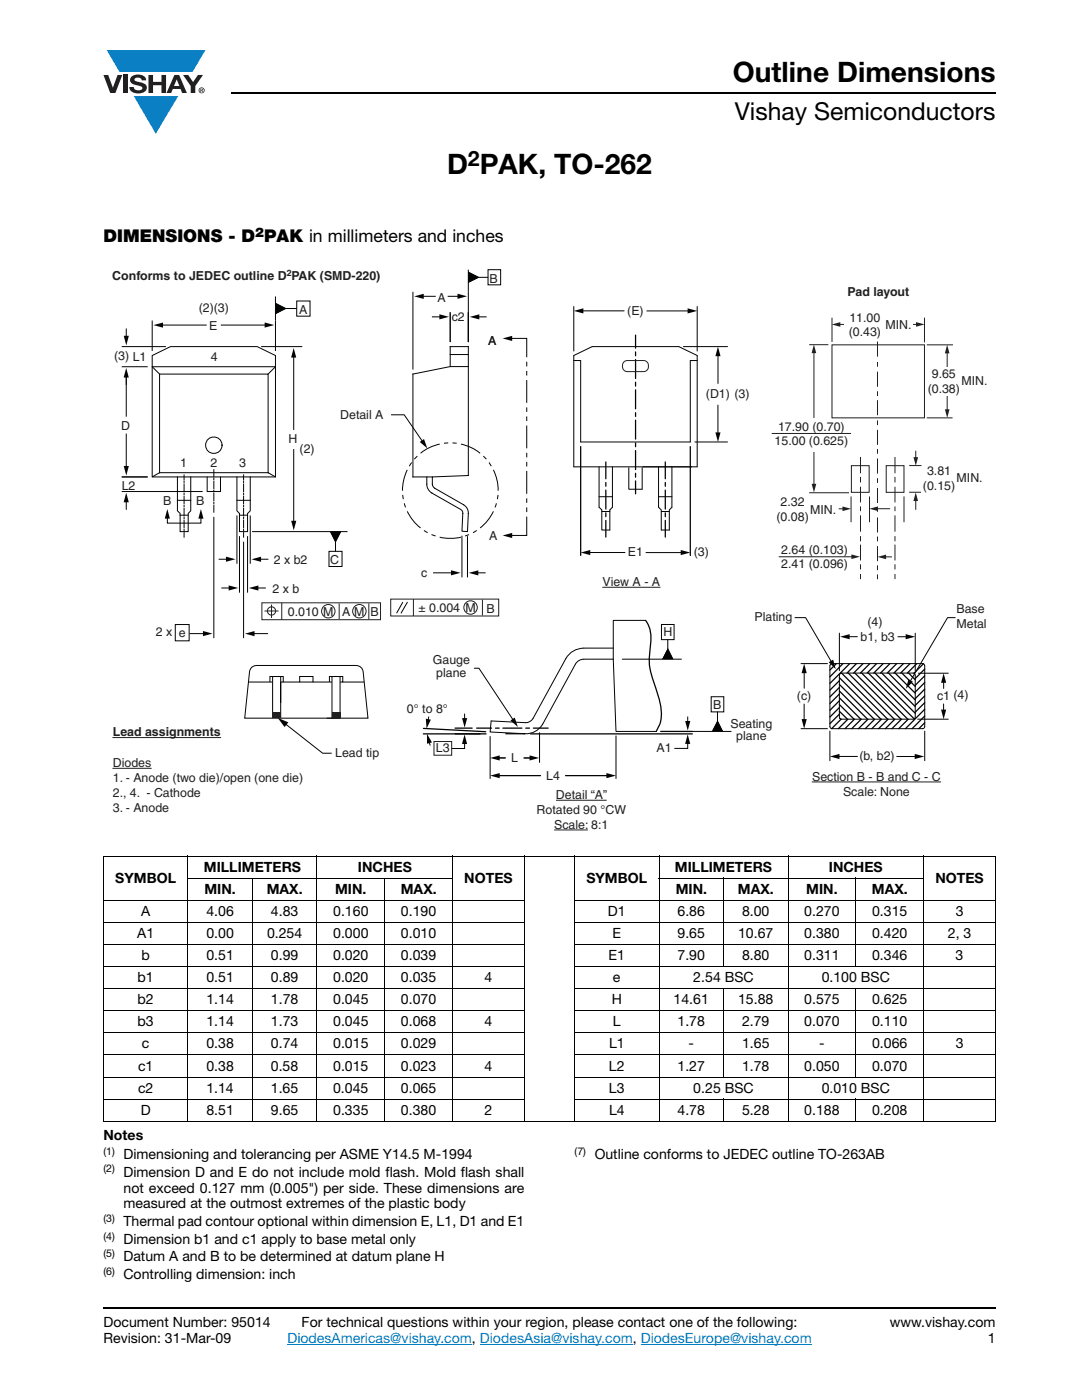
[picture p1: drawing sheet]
<svg xmlns="http://www.w3.org/2000/svg" width="216mm" height="279mm" viewBox="0 0 216 279" stroke-linecap="round" stroke-linejoin="round" font-family="sans-serif">
<g fill="#0a7fc3">
<path d="M21.3 10h19.7l-2.6 4.4h-1.1h-13.5z"/>
<path d="M26.7 19.2h8.9l-4.5 7.5z"/>
</g>
<g fill="#231f20">
<path d="M20.6 15h1l.9 2.5 1-2.5h.9l-1.4 3.6h-1z"/>
<path d="M24.6 15h.9v3.6h-.9z"/>
<path d="M26.3 15.3a2.1 2.1 0 0 1 2.8 .3l.1 .4h-.9a.79 .79 0 0 0-.7-.5 .79 .79 0 0 0-.8 .4l.3 .3 1 .2a1.08 1.08 0 0 1 1.2 1.1 1.08 1.08 0 0 1-1.1 1.1 1.73 1.73 0 0 1-2.4-1.2h.9a.96 .96 0 0 0 .8 .6 .96 .96 0 0 0 .9-.4 1.31 1.31 0 0 0-1.2-.6 1.03 1.03 0 0 1-1.1-.6 1.03 1.03 0 0 1 .2-1.1z"/>
<path d="M29.6 15h.9v1.3h1.7v-1.3h.9v3.6h-.9v-1.6h-1.7v1.6h-.9z"/>
<path d="M36.5 15h1.1l.9 1.4 1-1.4h1l-1.5 2.2v1.4h-.9v-1.4z"/>
<path d="M35.3 15.8l.5 1.4h-1.1zM34.8 15l-1.6 3.6h1l.3-.8h1.5l.3 .8h1l-1.6-3.6z"/>
<path d="M39.8 18a.46 .46 0 0 1 .9 0 .46 .46 0 0 1-.9 0zM39.6 18a.6 .6 0 0 0 1.2 0 .6 .6 0 0 0-1.2 0z"/>
<path d="M40.1 17.8h.2v.2h-.2zM40 17.7v.7h.1v-.3l.4 .3-.2-.3 .2-.2-.1-.2z"/>
</g>
<path d="M57.3 268.3h36.9M95.8 268.3h30.5M127.8 268.3h34.2" fill="none" stroke="#007ec4" stroke-width=".2"/>
<path d="M46.1 18.6h152.5M20.6 261h178" fill="none" stroke="#000" stroke-width=".36"/>
<g fill="none" stroke="#000" stroke-width=".2">
<path d="M20.6 170.9h178.1M20.6 179.7h84.1M20.6 170.9v52.8M37.4 175.3h53M37.5 170.8v53.1M50.4 175.2v48.7M63.2 170.8v53.1M76.8 175.2v48.7M90.3 170.8v53.1M104.6 170.8v53.1M114.6 179.7h84.1M114.7 170.8v53.1"/>
<path d="M131.4 175.3h53M131.5 170.8v53.1M144.4 175.2v17.8M157.2 170.8v53.1M170.8 175.2v17.8M184.3 170.8v53.1M198.6 170.9v52.8M20.6 184.1h84.1M20.6 188.5h84.1M20.6 192.9h84.1M20.6 197.3h84.1M114.6 184.1h84.1"/>
<path d="M114.6 188.5h84.1M114.6 192.9h84.1M114.6 197.3h84.1M144.4 197.2v17.8M170.8 197.2v17.8M20.6 201.7h84.1M20.6 206.1h84.1M20.6 210.5h84.1M20.6 214.9h84.1M20.6 219.4h84.1M114.6 201.7h84.1M114.6 206.1h84.1"/>
<path d="M114.6 210.5h84.1M114.6 214.9h84.1M114.6 219.4h84.1M144.4 219.3v4.6M170.8 219.3v4.6M20.6 223.8h178.1"/>
</g>
<path d="M22.4 53h174.5v112.9h-174.5z" fill="#fff"/>
<path d="M78 82.8h2.7l3.7 5.4" fill="none" stroke="#020303" stroke-width=".2"/>
<path d="M83.8 88.2l.8-.6 .7 1.9z" fill="#020303"/>
<path d="M82.4 58.2v15.6M89.3 59.1h2.3M93.4 58.2v10.1" fill="none" stroke="#020303" stroke-width=".2"/>
<path d="M91.3 58.6l1.9 .5-1.9 .5z" fill="#020303"/>
<path d="M84.2 59.1h2.7" fill="none" stroke="#020303" stroke-width=".2"/>
<path d="M82.6 59.1l2-.5v1.1z" fill="#020303"/>
<path d="M86.2 63.2h1.8M89.8 62.3v6M93.4 62.3v6" fill="none" stroke="#020303" stroke-width=".2"/>
<path d="M87.7 62.7l1.9 .5-1.9 .5z" fill="#020303"/>
<path d="M95.3 63.2h1.8" fill="none" stroke="#020303" stroke-width=".2"/>
<path d="M93.7 63.2l1.9-.5v1.1z" fill="#020303"/>
<path d="M101.9 67.5h3.2v3.8M105.1 72.2v.9M105.1 74v.9M105.1 75.8v4.6M105.1 81.3v.9M105.1 83.1v.9M105.1 84.9v4.6M105.1 90.4v.9M105.1 92.2v.9M105.1 94v4.5M105.1 99.5v.9M105.1 101.3v.9" fill="none" stroke="#020303" stroke-width=".2"/>
<path d="M100.3 67.5l1.9-.5v1.1z" fill="#020303"/>
<path d="M105.1 103.1v3.8h-3.2" fill="none" stroke="#020303" stroke-width=".2"/>
<path d="M100.3 106.9l1.9-.5v1z" fill="#020303"/>
<path d="M92.2 106.9v8.3M93.3 107v8.2M95.1 114.3h1.8" fill="none" stroke="#020303" stroke-width=".2"/>
<path d="M93.5 114.3l1.9-.5v1z" fill="#020303"/>
<path d="M86.4 114.3h3.9" fill="none" stroke="#020303" stroke-width=".2"/>
<path d="M90 113.8l1.9 .5-1.9 .5z" fill="#020303"/>
<path d="M93.4 53.8v4.4M95.4 55.3h2M97.4 53.8h2.5v3h-2.5zM80.4 120.2l-1.3 2.2M81.3 120.1l-1.3 2.3" fill="none" stroke="#020303" stroke-width=".2"/>
<path d="M93.4 54.2l2.3 1.1-2.3 1.2z" fill="#020303"/>
<g fill="none" stroke="#020303" stroke-width=".2">
<path d="M89.8 73.2v-4h3.6v25.7l-7.1 .3v1.4v.3l.4 .5 5.8 3.3a1.9 1.9 0 0 1 .9 1.8l-.1 3.6-1.1-.1 .1-3.6-.1-.5-6-3.5a2.1 2.1 0 0 1-1-1.8v-1.4M89.8 70.8h3.6M93.4 73.2h-3.6l-7.4 1.5v20.5h3.9M80.4 98.8l.1 .8M81.3 93.8l-.8 2.3-.2 1.8M82.1 92.3l-.4 .7M83.3 91l-.6 .6M87.7 88.6l-2.3 .8-1.5 1.1M89.4 88.4l-.8 .1M90.3 88.4l.8 .1M92 88.6l2.3 .8 1.5 1.1M96.5 91l.5 .6"/>
<path d="M97.6 92.3l.4 .7M98.5 93.8l.7 2.3 .2 1.8M99.4 98.8l-.2 .8M80.7 100.4l.2 .9M81.3 102.1l1.3 2 1.3 1.3M84.6 105.9l.7 .4M86.1 106.7l.8 .3M87.7 107.2l2.5 .2 1.8-.2M93.6 106.7l-.8 .3M95.1 105.9l-.7 .4M98.5 102.1l-1.4 2-1.3 1.3M99.1 100.4l-.3 .9"/>
<path d="M56.8 144.4l7.6 5.9h1.8"/>
</g>
<g fill="none" stroke="#231f20" stroke-width=".2">
<path d="M78 119.6h21.5v3.3h-21.5zM82.5 119.6v3.3M96.3 119.7v3.1"/>
<circle cx="93.9" cy="121.2" r="1.34"/>
</g>
<path d="M55.4 143.3l2.1 .9-.7 .9z" fill="#020303"/>
<g fill="none" stroke="#020303" stroke-width=".2">
<path d="M49.6 136.1h4.8M50.2 133.2l1-.4h19.9a1.4 1.4 0 0 1 1.4 1.3l.9 9.2h-24.6l1-9.2zM54.4 135v8.3M56 135v1.1h.5v-1.1h-2.6v1.1M56.5 136.1h3.3M59.8 135h2.7v1.1h-2.7zM62.5 136.1h3.7M65.7 136.1v-1.1h2.7v1.1h-.5M66.2 135v8.3M67.9 136.1v7.2h-2.7M67.9 135v1.1M68.4 136.1h4.3"/>
<path d="M54.4 142.2h1.6M56 140.2v-4.1v7.2M66.2 142.2h1.7"/>
</g>
<g fill="#231f20">
<path d="M54.4 142.2h1.6v1.1h-1.6z"/>
<path d="M66.2 142.2h1.7v1.1h-1.7z"/>
</g>
<g fill="none" stroke="#020303" stroke-width=".2">
<path d="M114.5 72h1.4v16.2h21.8v-16.2h1.4M114.5 70.9l3.7-1.7h17.2l3.7 1.7v22.3h-24.6zM114.5 61.2v8.9M129.1 62.1h9.1M136.4 69.2h8.8M139.1 61.2v8.9M119.5 99.1h2.7M119.5 93.2v8l.6 .6v4h1.6v-4l.5-.6v-8M125.5 93.3v4.3h2.6v-4.3M131.4 93.2v8l.5 .6v4h1.7v-4l.5-.6v-8M131.4 99.1h2.7M138.7 88.2h6.5"/>
<path d="M120.1 102.1h1.6M131.9 102.1h1.7"/>
</g>
<g fill="none" stroke="#020303" stroke-width=".25">
<path d="M126.8 66.9v2.6M126.8 70.2v.8M126.8 71.8v3.7M126.8 76.3v.8M126.8 77.8v3.8M115.9 89.1v21.8M120.9 92.2v3.3M120.9 96.3v.7M120.9 97.8v3.8M126.8 82.4v.7M126.8 83.9v3.7M126.8 88.4v.8"/>
<path d="M126.8 89.9v3.8M126.8 94.5v.7M126.8 96v2.6M132.8 92.2v3.3M132.8 96.3v.7M132.8 97.8v3.8M137.7 89.1v21.8M120.9 102.3v.8M120.9 103.9v3.3M132.8 102.3v.8M132.8 103.9v3.3"/>
</g>
<path d="M120.3 117.2h11.4z" fill="none" stroke="#231f20" stroke-width=".2"/>
<path d="M137.2 61.5l1.9 .5-1.9 .6z" fill="#020303"/>
<path d="M115.4 62h9.1" fill="none" stroke="#020303" stroke-width=".2"/>
<path d="M114.5 62l1.9-.5v1.1z" fill="#020303"/>
<path d="M143.3 70v6.5" fill="none" stroke="#020303" stroke-width=".2"/>
<path d="M143.3 69.2l.5 1.9h-1.1z" fill="#020303"/>
<path d="M143.3 80.8v6.5" fill="none" stroke="#020303" stroke-width=".2"/>
<path d="M142.7 86.3h1.1l-.5 1.9z" fill="#020303"/>
<path d="M116.7 110.3h8" fill="none" stroke="#020303" stroke-width=".2"/>
<path d="M115.9 110.3l1.9-.5v1z" fill="#020303"/>
<path d="M128.9 110.3h8" fill="none" stroke="#020303" stroke-width=".2"/>
<path d="M135.8 109.8l1.9 .5-1.9 .5z" fill="#020303"/>
<path d="M94.6 133.4h1l6.9 10.4M122.4 129.3h-5.9a4.1 4.1 0 0 0-3.6 2.1l-6.6 12a1.76 1.76 0 0 1-1.5 .8l-6.8-.3-.2 2.2 6.9 .3a3.8 3.8 0 0 0 3.6-1.9l6.5-12a1.94 1.94 0 0 1 1.7-.9h5.9M122.4 131.6l.5 14.4h8M124.2 131.6h11.8M128.8 123.8h-6.4v7.8M97.8 147v8.4M107.7 146.2v6M122.9 146.9v8.5M138.2 146h7.7" fill="none" stroke="#020303" stroke-width=".2"/>
<path d="M128.8 123.8a7.2 7.2 0 0 1 .9 5.6 13.6 13.6 0 0 0 1.1 7.9l.4 1a10.2 10.2 0 0 1 .5 6.2l-.8 1.5M84.5 146.5h12.5M84.5 145.4l12.4 .6M90.8 145.3h3.4M95.1 145.3h3M98.9 145.3h.7M100.4 145.3h3.7M100.9 146.4h3.8M104.9 145.3h.8M105.9 146.5h32.3M106.4 145.3h3M131.8 146h6.4" fill="none" stroke="#020303" stroke-width=".25"/>
<path d="M101.9 143.8l.8-.6 .6 1.9z" fill="#020303"/>
<path d="M141.9 139h2.5v3.1h-2.5zM143.2 142v2" fill="none" stroke="#020303" stroke-width=".2"/>
<path d="M143.2 143.8l1.1 2.2h-2.3z" fill="#020303"/>
<path d="M132 124.6h2.5v3.1h-2.5zM133.2 127.6v2" fill="none" stroke="#020303" stroke-width=".2"/>
<path d="M133.3 129.3l1.1 2.3h-2.3z" fill="#020303"/>
<path d="M137.2 148.1v1.3h-2.6" fill="none" stroke="#020303" stroke-width=".2"/>
<path d="M137.2 146.6l.5 1.9h-1z" fill="#020303"/>
<path d="M137.2 143v1.2" fill="none" stroke="#020303" stroke-width=".2"/>
<path d="M136.7 143.9h1l-.5 1.9z" fill="#020303"/>
<path d="M110.9 159.7h10.2zM110.6 165.6h6.7z" fill="none" stroke="#231f20" stroke-width=".2"/>
<path d="M104.5 151.3h1.4z" fill="#020303"/>
<path d="M104.5 151.3h1.4" fill="none" stroke="#020303" stroke-width=".2"/>
<path d="M105.7 150.8l1.9 .5-1.9 .5z" fill="#020303"/>
<path d="M85.6 148l.2 .7" fill="none" stroke="#020303" stroke-width=".2"/>
<path d="M85.2 146.5l1 1.7-1 .2z" fill="#020303"/>
<path d="M85.5 143.1l-.1 .8" fill="none" stroke="#020303" stroke-width=".2"/>
<path d="M85 143.4l1 .2-.9 1.8z" fill="#020303"/>
<path d="M92.7 148.1v1.3h-2.7" fill="none" stroke="#020303" stroke-width=".2"/>
<path d="M92.7 146.6l.5 1.9h-1z" fill="#020303"/>
<path d="M92.7 142.4v1.3" fill="none" stroke="#020303" stroke-width=".2"/>
<path d="M92.2 143.3h1l-.5 1.9z" fill="#020303"/>
<path d="M86.6 148h3.5v2.7h-3.5z" fill="none" stroke="#231f20" stroke-width=".2"/>
<path d="M99.5 151.3h1.4z" fill="#020303"/>
<path d="M99.5 151.3h1.4" fill="none" stroke="#020303" stroke-width=".2"/>
<path d="M97.8 151.3l1.9-.5v1z" fill="#020303"/>
<path d="M112.8 154.8h8.4" fill="none" stroke="#020303" stroke-width=".2"/>
<path d="M121 154.3l1.9 .5-1.9 .5z" fill="#020303"/>
<path d="M99.6 154.8h8.3" fill="none" stroke="#020303" stroke-width=".2"/>
<path d="M97.8 154.8l1.9-.5v1z" fill="#020303"/>
<path d="M158.6 123.3h2.2l5.2 8.9M159.8 132.4h5.3M165.8 132.5h18.5l.2 .4v12.3l-.4 .2h-18.3l-.2-.4v-12.1zM167.5 126.4v7.4M167.7 134.4h14.7l.2 .4v8.5l-.4 .2h-14.5l-.2-.4v-8.3zM182.6 126.4v7.4M183.3 134.4h5.9M159.8 145.4h5.3M165.6 145.9v5.9M183.1 143.5h6.1M184.5 145.9v5.9" fill="none" stroke="#020303" stroke-width=".2"/>
<g fill="none" stroke="#020303" stroke-width=".25">
<path d="M166.9 132.4l-1.3 1.3M167.5 139.9l-1.9 1.9M167.5 138.5l-1.9 1.9M167.5 137.2l-1.9 1.9M167.5 135.8l-1.9 1.9M167.5 137.9l5.6 5.6M167.5 136.6l6.9 6.9M167.5 135.2l8.3 8.3M167.5 139.3l4.3 4.2M167.9 134.3l9.2 9.2M168.2 132.4l-2.6 2.7M169.3 134.3l9.1 9.2"/>
<path d="M169.6 132.4l-4 4M170.6 134.3l9.2 9.2M170.9 132.4l-1.9 1.9M171.9 134.3l9.2 9.2M172.2 132.4l-1.9 1.9M173.3 134.3l9.1 9.2M173.6 132.4l-1.9 1.9M174.6 134.3l8 8.1M174.9 132.4l-1.9 1.9M175.9 134.3l6.7 6.7M176.2 132.4l-1.9 1.9M177.3 134.3l5.3 5.4"/>
<path d="M177.6 132.4l-1.9 1.9M178.6 134.3l4 4M178.9 132.4l-1.9 1.9M180 134.3l2.6 2.7M180.3 132.4l-1.9 1.9M181.3 134.3l1.3 1.4M181.6 132.4l-1.9 1.9M182.9 132.4l-1.9 1.9M184.3 132.5l-1.9 1.9M184.5 138.9l-1.9 1.9M184.5 137.5l-1.9 1.9M184.5 136.2l-1.9 1.9"/>
<path d="M184.5 134.9l-1.9 1.9M184.5 133.5l-1.9 1.9M167.5 142.5l-1.9 1.9M167.5 141.2l-1.9 1.9M167.5 142l1.6 1.5M167.5 140.6l2.9 2.9M167.6 143.4h.1M167.8 143.5l-1.9 1.9M169.2 143.5l-1.9 1.9M170.5 143.5l-1.9 1.9M171.8 143.5l-1.8 1.9M173.2 143.5l-1.9 1.9"/>
<path d="M174.5 143.5l-1.9 1.9M175.9 143.5l-1.9 1.9M177.2 143.5l-1.9 1.9M178.6 143.5l-1.9 1.9M179.9 143.5l-1.9 1.9M181.2 143.5l-1.9 1.9M184.5 140.2l-1.9 1.9M184.5 142.9l-2.5 2.5M184.5 141.6l-3.8 3.8M184.5 144.2l-1.2 1.2"/>
</g>
<path d="M165.4 132.2l.8-.6 .6 2z" fill="#020303"/>
<path d="M190.6 123.3h-1.5l-7.6 12.8" fill="none" stroke="#020303" stroke-width=".2"/>
<path d="M181.3 135.5l.9 .6-1.4 1.4z" fill="#020303"/>
<path d="M162 156.1h25.7z" fill="none" stroke="#231f20" stroke-width=".2"/>
<path d="M178.9 151h4.7" fill="none" stroke="#020303" stroke-width=".2"/>
<path d="M182.5 150.5l1.9 .5-1.9 .5z" fill="#020303"/>
<path d="M166.4 151h4.7" fill="none" stroke="#020303" stroke-width=".2"/>
<path d="M165.6 151l1.9-.5v1z" fill="#020303"/>
<path d="M168.4 127.1h2.7" fill="none" stroke="#020303" stroke-width=".2"/>
<path d="M167.6 127.1l1.9-.5v1z" fill="#020303"/>
<path d="M179.2 127.1h2.6" fill="none" stroke="#020303" stroke-width=".2"/>
<path d="M180.7 126.6l1.9 .5-1.9 .5z" fill="#020303"/>
<path d="M160.5 133.2v4.2" fill="none" stroke="#020303" stroke-width=".2"/>
<path d="M160.5 132.4l.5 1.9h-1z" fill="#020303"/>
<path d="M160.5 140.5v4.1" fill="none" stroke="#020303" stroke-width=".2"/>
<path d="M159.9 143.5h1.1l-.5 1.9z" fill="#020303"/>
<path d="M188.3 135.1v2.3" fill="none" stroke="#020303" stroke-width=".2"/>
<path d="M188.3 134.4l.5 1.9h-1z" fill="#020303"/>
<path d="M188.3 140.5v2.2" fill="none" stroke="#020303" stroke-width=".2"/>
<path d="M187.8 141.6h1l-.5 1.9z" fill="#020303"/>
<path d="M33.4 103.2v1.2h6.7v-1.2" fill="none" stroke="#020303" stroke-width=".2"/>
<g fill="#020303">
<path d="M40.1 101.6l.5 1.9h-1z"/>
<path d="M33.4 101.6l.5 1.9h-1z"/>
</g>
<path d="M30.4 64v6M32.2 64.9h9M55 64v6" fill="none" stroke="#020303" stroke-width=".2"/>
<path d="M30.6 64.9l1.9-.5v1z" fill="#020303"/>
<path d="M44.1 64.9h9.1" fill="none" stroke="#020303" stroke-width=".2"/>
<path d="M52.8 64.4l1.9 .5-1.9 .5z" fill="#020303"/>
<path d="M24.3 73.2h5.2M24.3 95.2h5.2M25.2 86.5v6.8" fill="none" stroke="#020303" stroke-width=".2"/>
<path d="M24.7 93h1l-.5 1.9z" fill="#020303"/>
<path d="M25.2 75v8.2" fill="none" stroke="#020303" stroke-width=".2"/>
<path d="M25.2 73.4l.5 1.9h-1z" fill="#020303"/>
<path d="M24.3 95.2h5.2M24.3 98.1h16.1M25.2 99.9v1.8" fill="none" stroke="#020303" stroke-width=".2"/>
<path d="M25.2 98.3l.5 1.9h-1z" fill="#020303"/>
<path d="M24.3 69.2h8.8M25.2 65.6v1.8M25.2 75v1.8" fill="none" stroke="#020303" stroke-width=".2"/>
<path d="M24.7 67h1l-.5 1.9z" fill="#020303"/>
<path d="M42.7 103.2v24.2M48.6 108.1v19.3M37.8 126.5h3" fill="none" stroke="#020303" stroke-width=".2"/>
<path d="M40.5 125.9l1.9 .5-1.9 .6z" fill="#020303"/>
<path d="M50.4 126.5h3.1" fill="none" stroke="#020303" stroke-width=".2"/>
<path d="M48.9 126.5l1.9-.6v1.1z" fill="#020303"/>
<path d="M44.2 117.3h1.8M47.8 107v11.3M49.4 107v11.3" fill="none" stroke="#020303" stroke-width=".2"/>
<path d="M45.6 116.8l1.9 .5-1.9 .6z" fill="#020303"/>
<path d="M51.2 117.3h1.8" fill="none" stroke="#020303" stroke-width=".2"/>
<path d="M49.6 117.4l2-.6v1.1z" fill="#020303"/>
<path d="M43.6 111.6h1.8M47.3 102.9v9.6M49.9 102.9v9.6" fill="none" stroke="#020303" stroke-width=".2"/>
<path d="M45.1 111.1l1.9 .5-1.9 .5z" fill="#020303"/>
<path d="M51.7 111.6h1.9" fill="none" stroke="#020303" stroke-width=".2"/>
<path d="M50.2 111.6l1.9-.5v1z" fill="#020303"/>
<path d="M52.1 69.2h8.2M58.6 89.6v14.7M50.3 106.1h19" fill="none" stroke="#020303" stroke-width=".2"/>
<path d="M58.1 103.9h1l-.5 1.9z" fill="#020303"/>
<path d="M58.6 71v14.8" fill="none" stroke="#020303" stroke-width=".2"/>
<path d="M58.6 69.4l.5 2h-1z" fill="#020303"/>
<path d="M66.9 108.1v2" fill="none" stroke="#020303" stroke-width=".2"/>
<path d="M65.8 106.1h2.3l-1.2 2.2z" fill="#020303"/>
<path d="M59.2 60.1h2.7v3h-2.7z" fill="none" stroke="#020303" stroke-width=".2"/>
<path d="M55 60.4l2.2 1.2-2.2 1.1z" fill="#020303"/>
<g fill="none" stroke="#020303" stroke-width=".2">
<path d="M55 59.2v4.8M30.4 71l3.6-1.8h17.3l3.7 1.8v24.2h-24.6zM30.4 73.2h24.6M30.4 73.2l1.4 1.5M54.9 73.2l-1.4 1.5M56.9 61.6h2.3M31.8 94.3l-1.3 .8M31.8 94.3v-19.6h21.7v19.6M31.8 94.3h21.7M35.4 95.2v6.7l.5 .6v3.6h1.7v-3.6l.5-.6v-6.7M35.4 99.8h2.7M36.7 94.8v.9"/>
<path d="M36.7 96v.3M36.7 96.6v1.5M36.7 98.4v.3M36.7 99v1.5M41.3 95.2v2.9h2.7v-2.9M42.7 93.7v1.4M42.7 95.4v.3M42.7 96v1.5M42.7 97.8v.4M42.7 98.4v1.6M47.3 99.8h2.6M47.3 95.2v6.7l.5 .6v3.6h1.6v-3.6l.5-.6v-6.7"/>
<path d="M48.6 94.8v.9M48.6 96v.3M48.6 96.6v1.5M48.6 98.4v.3M48.6 99v1.5M53.5 94.3l1.4 .8M35.9 102.8h1.7M36.7 100.8v.3M36.7 101.4v1.6M36.7 103.2v.4M36.7 103.9v1.5M36.7 105.7v.3"/>
<path d="M36.7 106.3v.9M42.7 100.3v.3M42.7 100.9v1.3M47.8 102.8h1.6M48.6 100.8v.3M48.6 101.4v1.6M48.6 103.2v.4M48.6 103.9v1.5M48.6 105.7v.3M48.6 106.3v.9M65.6 110h2.6v3.1h-2.6zM35 124.6h2.7v3.3h-2.7z"/>
<circle cx="42.7" cy="88.9" r="1.65"/>
</g>
<g fill="none" stroke="#231f20" stroke-width=".2">
<path d="M52.3 120.3h23.6v3.4h-23.6zM52.8 121.9h2.8M54.2 120.7v2.6M56.2 120.3v3.4M67.7 120.4v3.2M73.6 120.4v3.2"/>
<circle cx="54.2" cy="121.9" r=".82"/>
<circle cx="65.5" cy="122" r="1.34"/>
<circle cx="71.7" cy="122" r="1.34"/>
</g>
<path d="M167.4 64.7h15.7" fill="none" stroke="#221e1f" stroke-width=".2"/>
<g fill="#221e1f">
<path d="M166 64.8l1.7-.5v.9z"/>
<path d="M182.8 64.3l1.7 .4-1.7 .5z"/>
</g>
<path d="M168.5 62.5h13.6v5.4h-13.6z" fill="#fff"/>
<path d="M161.5 68.8h3.8M162.4 70.2v26.7M166 68.8h18.5v14.6h-18.5zM161.5 98.3h7.9M169.9 92.9h3.5v5.4h-3.5zM176.8 92.9h3.6v5.4h-3.6z" fill="none" stroke="#221e1f" stroke-width=".2"/>
<g fill="#221e1f">
<path d="M162 96.6h.9l-.5 1.7z"/>
<path d="M162.4 68.8l.5 1.7h-1z"/>
</g>
<path d="M189 70.2v11.8" fill="none" stroke="#221e1f" stroke-width=".2"/>
<g fill="#221e1f">
<path d="M188.5 81.7h1l-.5 1.7z"/>
<path d="M189 68.8l.5 1.7h-1z"/>
</g>
<path d="M184.5 63.4v4.9M182.7 99.7v2" fill="none" stroke="#221e1f" stroke-width=".2"/>
<path d="M182.7 98.3l.5 1.7h-.9z" fill="#221e1f"/>
<path d="M166 63.4v4.8M184.9 68.8h5.3M182.7 90v1.5M184.9 83.4h5.2" fill="none" stroke="#221e1f" stroke-width=".2"/>
<path d="M182.3 91.2h.9l-.5 1.8z" fill="#221e1f"/>
<path d="M167.4 101.5h1" fill="none" stroke="#221e1f" stroke-width=".2"/>
<path d="M168.1 101.1l1.7 .4-1.7 .5z" fill="#221e1f"/>
<path d="M181.4 98.2h2.4M181.4 92.9h2.5M174.9 101.5h2.7" fill="none" stroke="#221e1f" stroke-width=".2"/>
<path d="M173.5 101.5l1.7-.4v.9z" fill="#221e1f"/>
<g fill="none" stroke="#221e1f" stroke-width=".2">
<path d="M175.1 68.2v3M175.1 72.2v1M175.1 74.2v3M175.1 78.1v.9M175.1 79.9v3M169.8 99.1v5.1M171.7 91.2v3.3M171.7 95.2v1.1M171.7 97.1v3.2M173.5 99.1v5.1M175.1 83.9v.9M175.1 85.8v3"/>
<path d="M175.1 89.6v1M175.1 91.5v3M175.1 95.4v1M175.1 97.4v3M178.6 91.2v3.3M178.6 95.2v1.1M178.6 97.1v3.2M180.4 99.1v5.1M155.4 111.1h14.8M171.7 101.1v.9M171.7 102.9v3.2M171.7 107v1"/>
<path d="M171.7 108.7v3.2M171.7 112.6v1M171.7 114.6v1M175.1 101.2v.9M175.1 103.3v3M175.1 107.1v.9M175.1 109v3M175.1 112.8v1M175.1 114.6v1M178.6 101.1v.9M178.6 102.9v3.2M178.6 107v1"/>
<path d="M178.6 108.7v3.2M178.6 112.6v1M178.6 114.6v1"/>
</g>
<path d="M169.9 110.6l1.7 .5-1.7 .5z" fill="#221e1f"/>
<path d="M176.5 111.1h1.5" fill="none" stroke="#221e1f" stroke-width=".2"/>
<path d="M175.1 111.1l1.7-.4v.9z" fill="#221e1f"/>
<g fill="#fff">
<path d="M185.6 73.2h6.2v5.7h-6.2z"/>
<path d="M159.1 83.5h6.1v6.6h-6.1z"/>
</g>
<path d="M154 86.5h15.8" fill="none" stroke="#221e1f" stroke-width=".2"/>
<path d="M124.5 72.2l.7-.2h3.2a1.11 1.11 0 0 1 1 1.1 1.11 1.11 0 0 1-1 1.1h-3.2a1.14 1.14 0 0 1-1-.8 1.14 1.14 0 0 1 .3-1.2zM22.5 147.2h21.6zM22.5 153.3h7.7z" fill="none" stroke="#231f20" stroke-width=".2"/>
<g font-size="5.6">
<text x="146.2" y="16.4">Outline Dimensions</text>
<text x="89.2" y="34.8">D PAK, TO-262</text>
</g>
<text font-size="4.9" x="146.6" y="24">Vishay Semiconductors</text>
<text font-size="4.2" x="93.4" y="33.1">2</text>
<text font-size="3.5" x="20.6" y="48.3">DIMENSIONS - D PAK in millimeters and inches</text>
<g font-size="2.8">
<text x="40.7" y="174">MILLIMETERS</text>
<text x="71.4" y="174">INCHES</text>
<text x="134.7" y="174">MILLIMETERS</text>
<text x="165.4" y="174">INCHES</text>
<text x="23" y="176.2">SYMBOL</text>
<text x="40.8" y="178.4">MIN.</text>
<text x="53.2" y="178.4">MAX.</text>
<text x="66.9" y="178.4">MIN.</text>
<text x="80" y="178.4">MAX.</text>
<text x="92.6" y="176.2">NOTES</text>
<text x="117" y="176.2">SYMBOL</text>
<text x="134.8" y="178.4">MIN.</text>
<text x="147.2" y="178.4">MAX.</text>
<text x="160.9" y="178.4">MIN.</text>
<text x="174" y="178.4">MAX.</text>
<text x="186.6" y="176.2">NOTES</text>
<text x="28.2" y="182.8">A</text>
<text x="41.2" y="182.8">4.06</text>
<text x="54.1" y="182.8">4.83</text>
<text x="66.5" y="182.8">0.160</text>
<text x="80" y="182.8">0.190</text>
<text x="121.3" y="182.8">D1</text>
<text x="135.2" y="182.8">6.86</text>
<text x="148.1" y="182.8">8.00</text>
<text x="160.5" y="182.8">0.270</text>
<text x="174" y="182.8">0.315</text>
<text x="190.7" y="182.8">3</text>
<text x="27.4" y="187.2">A1</text>
<text x="28.2" y="191.6">b</text>
<text x="41.2" y="191.6">0.51</text>
<text x="41.2" y="187.2">0.00</text>
<text x="53.3" y="187.2">0.254</text>
<text x="54.1" y="191.6">0.99</text>
<text x="66.5" y="191.6">0.020</text>
<text x="66.5" y="187.2">0.000</text>
<text x="80" y="191.6">0.039</text>
<text x="80" y="187.2">0.010</text>
<text x="121.4" y="191.6">E1</text>
<text x="122.2" y="187.2">E</text>
<text x="135.2" y="191.6">7.90</text>
<text x="135.2" y="187.2">9.65</text>
<text x="147.3" y="187.2">10.67</text>
<text x="148.1" y="191.6">8.80</text>
<text x="160.5" y="191.6">0.311</text>
<text x="160.5" y="187.2">0.380</text>
<text x="174" y="191.6">0.346</text>
<text x="174" y="187.2">0.420</text>
<text x="189.1" y="187.2">2, 3</text>
<text x="190.7" y="191.6">3</text>
<text x="27.5" y="196">b1</text>
<text x="41.2" y="196">0.51</text>
<text x="54.1" y="196">0.89</text>
<text x="66.5" y="196">0.020</text>
<text x="80" y="196">0.035</text>
<text x="96.7" y="196">4</text>
<text x="122.3" y="196">e</text>
<text x="138.3" y="196">2.54 BSC</text>
<text x="164" y="196">0.100 BSC</text>
<text x="27.5" y="200.4">b2</text>
<text x="41.2" y="200.4">1.14</text>
<text x="54.1" y="200.4">1.78</text>
<text x="66.5" y="200.4">0.045</text>
<text x="80" y="200.4">0.070</text>
<text x="122.1" y="200.4">H</text>
<text x="134.4" y="200.4">14.61</text>
<text x="147.3" y="200.4">15.88</text>
<text x="160.5" y="200.4">0.575</text>
<text x="174" y="200.4">0.625</text>
<text x="27.5" y="204.8">b3</text>
<text x="28.3" y="209.2">c</text>
<text x="41.2" y="204.8">1.14</text>
<text x="41.2" y="209.2">0.38</text>
<text x="54.1" y="204.8">1.73</text>
<text x="54.1" y="209.2">0.74</text>
<text x="66.5" y="204.8">0.045</text>
<text x="66.5" y="209.2">0.015</text>
<text x="80" y="204.8">0.068</text>
<text x="80" y="209.2">0.029</text>
<text x="96.7" y="204.8">4</text>
<text x="121.5" y="209.2">L1</text>
<text x="122.3" y="204.8">L</text>
<text x="135.2" y="204.8">1.78</text>
<text x="137.4" y="209.2">-</text>
<text x="148.1" y="204.8">2.79</text>
<text x="148.1" y="209.2">1.65</text>
<text x="160.5" y="204.8">0.070</text>
<text x="163.5" y="209.2">-</text>
<text x="174" y="204.8">0.110</text>
<text x="174" y="209.2">0.066</text>
<text x="190.7" y="209.2">3</text>
<text x="27.5" y="213.7">c1</text>
<text x="41.2" y="213.7">0.38</text>
<text x="54.1" y="213.7">0.58</text>
<text x="66.5" y="213.7">0.015</text>
<text x="80" y="213.7">0.023</text>
<text x="96.7" y="213.7">4</text>
<text x="121.5" y="213.7">L2</text>
<text x="135.2" y="213.7">1.27</text>
<text x="148.1" y="213.7">1.78</text>
<text x="160.5" y="213.7">0.050</text>
<text x="174" y="213.7">0.070</text>
<text x="27.5" y="218.1">c2</text>
<text x="41.2" y="218.1">1.14</text>
<text x="54" y="218.1">1.65</text>
<text x="66.5" y="218.1">0.045</text>
<text x="80" y="218.1">0.065</text>
<text x="121.5" y="218.1">L3</text>
<text x="138.3" y="218.1">0.25 BSC</text>
<text x="164" y="218.1">0.010 BSC</text>
<text x="20.6" y="227.4">Notes</text>
<text x="28.1" y="222.5">D</text>
<text x="41.2" y="222.5">8.51</text>
<text x="54.1" y="222.5">9.65</text>
<text x="66.5" y="222.5">0.335</text>
<text x="80" y="222.5">0.380</text>
<text x="96.7" y="222.5">2</text>
<text x="121.5" y="222.5">L4</text>
<text x="135.2" y="222.5">4.78</text>
<text x="148.1" y="222.5">5.28</text>
<text x="160.5" y="222.5">0.188</text>
<text x="174" y="222.5">0.208</text>
<text x="24.6" y="231.3">Dimensioning and tolerancing per ASME Y14.5 M-1994</text>
<text x="118.7" y="231.3">Outline conforms to JEDEC outline TO-263AB</text>
<text x="24.6" y="234.8">Dimension D and E do not include mold flash. Mold flash shall</text>
<text x="24.6" y="238">not exceed 0.127 mm (0.005&quot;) per side. These dimensions are</text>
<text x="24.6" y="241.2">measured at the outmost extremes of the plastic body</text>
<text x="24.6" y="244.7">Thermal pad contour optional within dimension E, L1, D1 and E1</text>
<text x="24.6" y="248.2">Dimension b1 and c1 apply to base metal only</text>
<text x="24.6" y="251.8">Datum A and B to be determined at datum plane H</text>
<text x="24.6" y="255.3">Controlling dimension: inch</text>
<text x="20.6" y="264.9">Document Number: 95014</text>
<text x="20.6" y="268.1">Revision: 31-Mar-09</text>
<text x="60.2" y="264.9">For technical questions within your region, please contact one of the following:</text>
<text x="177.5" y="264.9">www.vishay.com</text>
<text x="197.1" y="268.1">1</text>
</g>
<text font-size="2.8" fill="#007ec4" x="57.3" y="268.1">DiodesAmericas@vishay.com, DiodesAsia@vishay.com, DiodesEurope@vishay.com</text>
<text font-size="2.6" x="50.9" y="47.3">2</text>
<g font-size="2.5" fill="#231f20">
<text x="22.4" y="55.8">Conforms to JEDEC outline D PAK (SMD-220)</text>
<text x="97.7" y="56.4">B</text>
<text x="169.1" y="59.1">Pad layout</text>
<text x="39.7" y="62.3">(2)(3)</text>
<text x="41.7" y="65.9">E</text>
<text x="59.7" y="62.6">A</text>
<text x="87.3" y="60.3">A</text>
<text x="90.1" y="64">c2</text>
<text x="125.2" y="62.8">(E)</text>
<text x="169.5" y="64.2">11.00</text>
<text x="176.7" y="65.7">MIN.</text>
<text x="22.8" y="71.8">(3) L1</text>
<text x="97.4" y="68.8">A</text>
<text x="169.3" y="67.1">(0.43)</text>
<text x="42.1" y="72.1">4</text>
<text x="185.9" y="75.4">9.65</text>
<text x="191.8" y="76.9">MIN.</text>
<text x="67.9" y="83.7">Detail A</text>
<text x="140.9" y="79.5">(D1) (3)</text>
<text x="185.1" y="78.3">(0.38)</text>
<text x="24.2" y="85.9">D</text>
<text x="57.5" y="88.4">H</text>
<text x="154.6" y="88.9">15.00 (0.625)</text>
<text x="155.2" y="85.9">17.90 (0.70)</text>
<text x="36" y="93.2">1</text>
<text x="42" y="93.2">2</text>
<text x="47.7" y="93.2">3</text>
<text x="59.8" y="90.5">(2)</text>
<text x="185" y="94.8">3.81</text>
<text x="24.3" y="97.7">L2</text>
<text x="32.5" y="100.8">B</text>
<text x="39.1" y="100.8">B</text>
<text x="155.8" y="101.1">2.32</text>
<text x="184.2" y="97.7">(0.15)</text>
<text x="190.9" y="96.3">MIN.</text>
<text x="97.6" y="107.8">A</text>
<text x="154.9" y="104">(0.08)</text>
<text x="161.7" y="102.5">MIN.</text>
<text x="54.6" y="112.5">2 x b2</text>
<text x="65.9" y="112.6">C</text>
<text x="125.3" y="111.1">E1</text>
<text x="138.4" y="110.9">(3)</text>
<text x="155.9" y="110.5">2.64 (0.103)</text>
<text x="155.9" y="113.4">2.41 (0.096)</text>
<text x="54.4" y="118.2">2 x b</text>
<text x="84" y="115.1">c</text>
<text x="120.3" y="117">View A - A</text>
<text x="57.4" y="122.9">0.010 M</text>
<text x="68.3" y="123">A M</text>
<text x="74" y="123">B</text>
<text x="83.5" y="122.2">± 0.004 M</text>
<text x="97.1" y="122.3">B</text>
<text x="150.5" y="123.9">Plating</text>
<text x="173.1" y="125">(4)</text>
<text x="190.9" y="122.4">Base</text>
<text x="190.9" y="125.3">Metal</text>
<text x="31.1" y="127">2 x</text>
<text x="35.7" y="127">e</text>
<text x="132.4" y="127">H</text>
<text x="171.7" y="127.8">b1, b3</text>
<text x="86.4" y="132.6">Gauge</text>
<text x="87.1" y="135.1">plane</text>
<text x="81.2" y="142.3">0° to 8°</text>
<text x="142.3" y="141.4">B</text>
<text x="159" y="139.7">(c)</text>
<text x="187" y="139.7">c1 (4)</text>
<text x="22.5" y="146.9">Lead assignments</text>
<text x="145.8" y="145.3">Seating</text>
<text x="146.9" y="147.8">plane</text>
<text x="22.5" y="153.1">Diodes</text>
<text x="66.9" y="151.1">Lead tip</text>
<text x="87" y="150.1">L3</text>
<text x="102" y="152">L</text>
<text x="109" y="155.6">L4</text>
<text x="131" y="150.2">A1</text>
<text x="162" y="155.8">Section B - B and C - C</text>
<text x="171.5" y="151.7">(b, b2)</text>
<text x="22.5" y="156.1">1. - Anode (two die)/open (one die)</text>
<text x="22.5" y="159">2., 4. - Cathode</text>
<text x="22.5" y="162">3. - Anode</text>
<text x="110.9" y="159.5">Detail “A”</text>
<text x="168.2" y="158.8">Scale: None</text>
<text x="107.1" y="162.4">Rotated 90 °CW</text>
<text x="110.6" y="165.4">Scale: 8:1</text>
</g>
<g font-size="2.1">
<text x="20.6" y="230.4">(1)</text>
<text x="20.6" y="234">(2)</text>
<text x="114.7" y="230.4">(7)</text>
<text x="20.6" y="243.9">(3)</text>
<text x="20.6" y="247.4">(4)</text>
<text x="20.6" y="250.9">(5)</text>
<text x="20.6" y="254.4">(6)</text>
</g>
<text font-size="1.8" fill="#231f20" x="57.2" y="55.1">2</text>
</svg>
